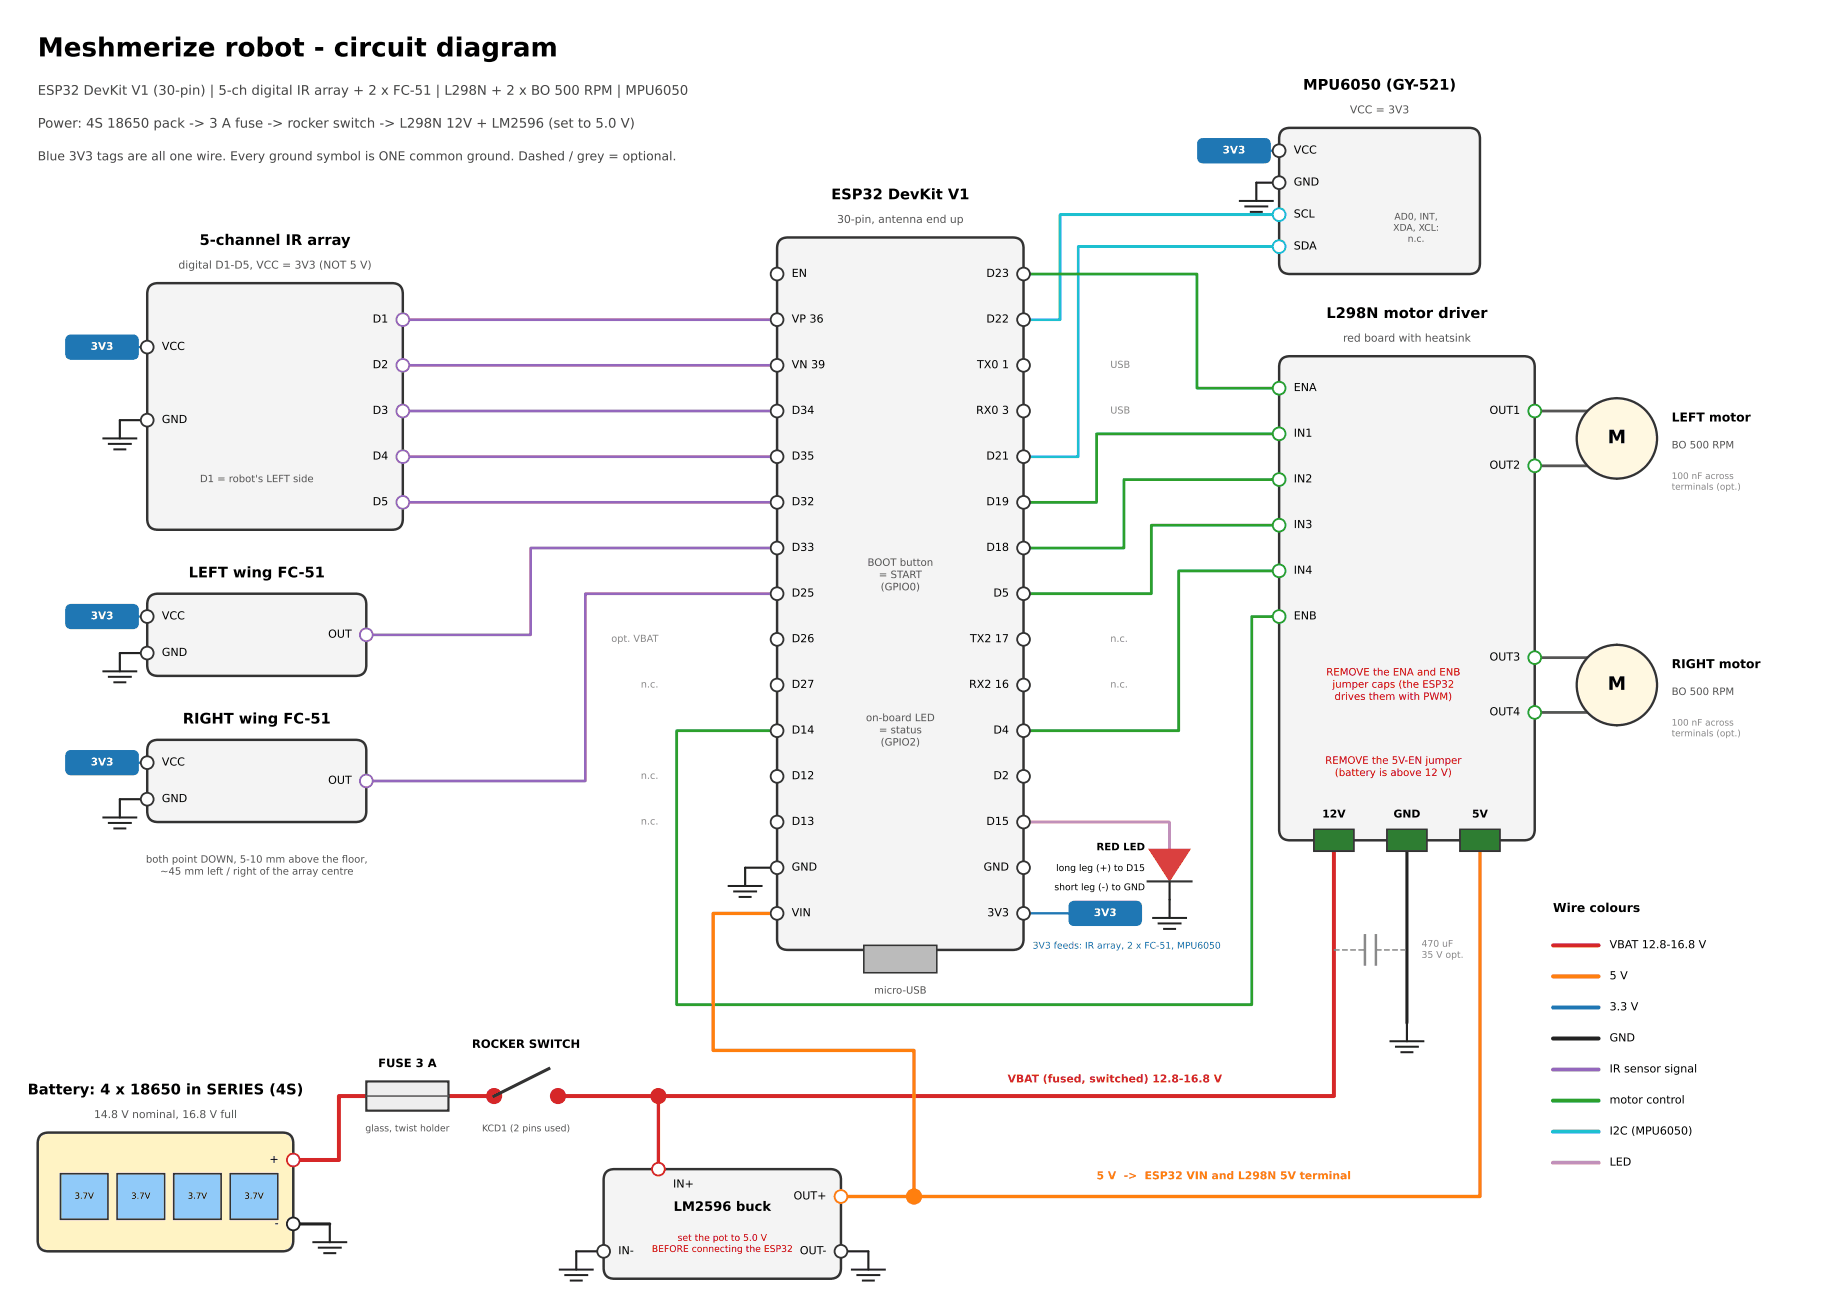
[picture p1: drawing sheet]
<svg xmlns="http://www.w3.org/2000/svg" width="419mm" height="297mm" viewBox="0 0 419 297" stroke-linecap="round" stroke-linejoin="round" font-family="sans-serif">
<path d="M179 54.9l1-.4 .7-.1h51.5a2.23 2.23 0 0 1 2.5 2.5v158.2a2.23 2.23 0 0 1-2.5 2.6h-51.5a2.23 2.23 0 0 1-2.5-2.6v-158.2a2.4 2.4 0 0 1 .8-2z" fill="#f4f4f4" stroke="#333" stroke-width=".56"/>
<path d="M198 216.6h16.8v6.3h-16.8z" fill="#bbb" stroke="#333" stroke-width=".35"/>
<g fill="#f4f4f4" stroke="#333" stroke-width=".56">
<path d="M34.6 65.3l1-.4h.7h53.5a2.23 2.23 0 0 1 2.6 2.5v51.5a2.23 2.23 0 0 1-2.6 2.5h-53.5a2.23 2.23 0 0 1-2.5-2.5v-51.5a2.4 2.4 0 0 1 .8-2.1z"/>
<path d="M34.2 136.9a2.4 2.4 0 0 1 2.1-.9h45.2a2.23 2.23 0 0 1 2.5 2.5v13.9a2.23 2.23 0 0 1-2.5 2.5h-45.2a2.23 2.23 0 0 1-2.5-2.5v-13.9v-.6z"/>
<path d="M34.6 170l.4-.3 1.3-.2h45.2a2.23 2.23 0 0 1 2.5 2.5v13.8a2.23 2.23 0 0 1-2.5 2.6h-45.2a2.23 2.23 0 0 1-2.5-2.6v-13.8a2.4 2.4 0 0 1 .8-2z"/>
<path d="M294.1 29.8l1-.4 .7-.1h41a2.23 2.23 0 0 1 2.5 2.5v28.5a2.23 2.23 0 0 1-2.5 2.5h-41a2.23 2.23 0 0 1-2.5-2.5v-28.5a2.4 2.4 0 0 1 .8-2z"/>
<path d="M294.1 82.1l1-.4 .7-.1h53.6a2.23 2.23 0 0 1 2.5 2.5v105.9a2.23 2.23 0 0 1-2.5 2.5h-53.6a2.23 2.23 0 0 1-2.5-2.5v-105.9a2.4 2.4 0 0 1 .8-2z"/>
</g>
<path d="M9.1 260.3a2.4 2.4 0 0 1 2.1-.8h53.5a2.23 2.23 0 0 1 2.5 2.5v22.2a2.23 2.23 0 0 1-2.5 2.5h-53.5a2.23 2.23 0 0 1-2.6-2.5v-22.2l.1-.6z" fill="#fff3c4" stroke="#333" stroke-width=".56"/>
<path d="M139.2 268.3l.5-.2 1.2-.2h49.4a2.23 2.23 0 0 1 2.5 2.5v20.1a2.23 2.23 0 0 1-2.5 2.5h-49.4a2.23 2.23 0 0 1-2.5-2.5v-20.1a2.4 2.4 0 0 1 .8-2.1z" fill="#f4f4f4" stroke="#333" stroke-width=".56"/>
<path d="M312.9 214.3v6.7M315.4 214.3v6.7" fill="none" stroke="#888" stroke-width=".56"/>
<path d="M356 216.6h10.5" fill="none" stroke="#d62728" stroke-width=".92"/>
<path d="M356 223.7h10.5" fill="none" stroke="#ff7f0e" stroke-width=".92"/>
<path d="M356 230.8h10.5" fill="none" stroke="#1f77b4" stroke-width=".92"/>
<path d="M356 238h10.5" fill="none" stroke="#222" stroke-width=".92"/>
<path d="M356 245.1h10.5" fill="none" stroke="#9467bd" stroke-width=".92"/>
<path d="M356 252.2h10.5" fill="none" stroke="#2ca02c" stroke-width=".92"/>
<path d="M356 259.3h10.5" fill="none" stroke="#17becf" stroke-width=".92"/>
<path d="M356 266.4h10.5" fill="none" stroke="#e377c2" stroke-width=".92"/>
<path d="M291.2 34.5h2.1M31.7 79.5h2.1M31.7 141.3h2.1M31.7 174.8h2.1M234.7 209.3h10.4" fill="none" stroke="#1f77b4" stroke-width=".49"/>
<path d="M293.3 41.9h-5.3v4.1M33.8 96.3h-6.3v4.2M33.8 149.6h-6.3v4.2M33.8 183.1h-6.3v4.2M178.2 198.8h-7.4v4.2M268.1 202v8.3" fill="none" stroke="#222" stroke-width=".49"/>
<g fill="none" stroke="#222" stroke-width=".46">
<path d="M284.3 46h7.5M285.5 47.3h5M286.8 48.6h2.5M23.7 100.5h7.5M25 101.7h5M26.2 103h2.5M23.7 153.8h7.5M25 155.1h5M26.2 156.3h2.5M23.7 187.3h7.5M25 188.6h5M26.2 189.8h2.5"/>
<path d="M167.1 203h7.5M168.3 204.3h5M169.6 205.5h2.5M264.4 210.3h7.5M265.6 211.6h5.1M266.9 212.8h2.5"/>
</g>
<path d="M92.4 73.2h85.8M92.4 83.7h85.8M92.4 94.2h85.8M92.4 104.6h85.8M92.4 115.1h85.8M178.2 125.6h-56.5v19.9h-37.7M178.2 136h-44v42.9h-50.2" fill="none" stroke="#9467bd" stroke-width=".63"/>
<path d="M293.3 49.2h-50.3v24h-8.3M293.3 56.5h-46.1v48.1h-12.5" fill="none" stroke="#17becf" stroke-width=".63"/>
<path d="M234.7 62.8h39.7v26.1h18.9M293.3 99.4h-41.9v15.7h-16.7M293.3 109.9h-35.6v15.7h-23M293.3 120.3h-29.3v15.7h-29.3M293.3 130.8h-23.1v36.6h-35.5M293.3 141.3h-6.3v88.9h-131.9v-62.8h23.1" fill="none" stroke="#2ca02c" stroke-width=".63"/>
<path d="M370.7 91.2v3h-18.8M351.9 106.7h18.8v3M370.7 147.8v2.9h-18.8M351.9 163.2h18.8v3" fill="none" stroke="#555" stroke-width=".63"/>
<path d="M234.7 188.4h33.4v6.2" fill="none" stroke="#e377c2" stroke-width=".63"/>
<g fill="#90caf9" stroke="#333" stroke-width=".35">
<path d="M13.9 268.9h10.9v10.5h-10.9z"/>
<path d="M26.8 268.9h10.9v10.5h-10.9z"/>
<path d="M39.8 268.9h10.9v10.5h-10.9z"/>
<path d="M52.8 268.9h10.9v10.5h-10.9z"/>
</g>
<path d="M305.8 195.1v56h-177.9M84 251.1h-6.3v14.7h-10.5M102.8 251.1h10.5" fill="none" stroke="#d62728" stroke-width=".92"/>
<path d="M322.6 195.1v39.3M67.2 280.4h8.4" fill="none" stroke="#222" stroke-width=".71"/>
<path d="M322.6 234.4v4.2M75.6 280.4v4.2M138.4 286.7h-6.3v4.2M192.8 286.7h6.3v4.2" fill="none" stroke="#222" stroke-width=".49"/>
<path d="M318.8 238.6h7.5M320.1 239.8h5M321.3 241.1h2.5M71.8 284.6h7.6M73.1 285.9h5M74.4 287.1h2.5M128.3 290.9h7.6M129.6 292.2h5M130.9 293.4h2.5M195.3 290.9h7.6M196.6 292.2h5M197.8 293.4h2.5" fill="none" stroke="#222" stroke-width=".46"/>
<path d="M151 251.1v16.8" fill="none" stroke="#d62728" stroke-width=".78"/>
<path d="M339.3 195.1v79.1h-146.5M178.2 209.3h-14.7v31.4h46v33.5" fill="none" stroke="#ff7f0e" stroke-width=".78"/>
<path d="M305.8 217.7h7.1M315.4 217.7h7.2" fill="none" stroke="#888" stroke-width=".35" stroke-dasharray="1.3 .6" stroke-linecap="butt"/>
<g fill="#fff" stroke="#333" stroke-width=".42">
<circle cx="178.2" cy="62.8" r="1.46"/>
<circle cx="178.2" cy="73.2" r="1.46"/>
<circle cx="178.2" cy="83.7" r="1.46"/>
<circle cx="178.2" cy="94.2" r="1.46"/>
<circle cx="178.2" cy="104.6" r="1.46"/>
<circle cx="178.2" cy="115.1" r="1.46"/>
<circle cx="178.2" cy="125.6" r="1.46"/>
<circle cx="178.2" cy="136" r="1.46"/>
<circle cx="178.2" cy="146.5" r="1.46"/>
<circle cx="178.2" cy="157" r="1.46"/>
<circle cx="178.2" cy="167.4" r="1.46"/>
<circle cx="178.2" cy="177.9" r="1.46"/>
<circle cx="178.2" cy="188.4" r="1.46"/>
<circle cx="178.2" cy="198.8" r="1.46"/>
<circle cx="178.2" cy="209.3" r="1.46"/>
<circle cx="234.7" cy="62.8" r="1.46"/>
<circle cx="234.7" cy="73.2" r="1.46"/>
<circle cx="234.7" cy="83.7" r="1.46"/>
<circle cx="234.7" cy="94.2" r="1.46"/>
<circle cx="234.7" cy="104.6" r="1.46"/>
<circle cx="234.7" cy="115.1" r="1.46"/>
<circle cx="234.7" cy="125.6" r="1.46"/>
<circle cx="234.7" cy="136" r="1.46"/>
<circle cx="234.7" cy="146.5" r="1.46"/>
<circle cx="234.7" cy="157" r="1.46"/>
<circle cx="234.7" cy="167.4" r="1.46"/>
<circle cx="234.7" cy="177.9" r="1.46"/>
<circle cx="234.7" cy="188.4" r="1.46"/>
<circle cx="234.7" cy="198.8" r="1.46"/>
<circle cx="234.7" cy="209.3" r="1.46"/>
<circle cx="33.8" cy="79.5" r="1.46"/>
<circle cx="33.8" cy="96.3" r="1.46"/>
</g>
<path d="M15.6 77l.8-.2h14a1.12 1.12 0 0 1 1.3 1.3v2.9a1.12 1.12 0 0 1-1.3 1.2h-14a1.12 1.12 0 0 1-1.3-1.2l.1-3.4z" fill="#1f77b4" stroke="#1f77b4" stroke-width=".35"/>
<g fill="#fff" stroke="#9467bd" stroke-width=".42">
<circle cx="92.4" cy="73.2" r="1.46"/>
<circle cx="92.4" cy="83.7" r="1.46"/>
<circle cx="92.4" cy="94.2" r="1.46"/>
<circle cx="92.4" cy="104.6" r="1.46"/>
<circle cx="92.4" cy="115.1" r="1.46"/>
</g>
<g fill="#fff" stroke="#333" stroke-width=".42">
<circle cx="33.8" cy="141.3" r="1.46"/>
<circle cx="33.8" cy="149.6" r="1.46"/>
</g>
<path d="M15.6 138.7l.8-.2h14a1.12 1.12 0 0 1 1.3 1.3v2.9a1.12 1.12 0 0 1-1.3 1.3h-14a1.12 1.12 0 0 1-1.3-1.3l.1-3.4z" fill="#1f77b4" stroke="#1f77b4" stroke-width=".35"/>
<circle cx="84" cy="145.5" r="1.46" fill="#fff" stroke="#9467bd" stroke-width=".42"/>
<g fill="#fff" stroke="#333" stroke-width=".42">
<circle cx="33.8" cy="174.8" r="1.46"/>
<circle cx="33.8" cy="183.1" r="1.46"/>
</g>
<path d="M15.3 172.5l.3-.3 .8-.2h14a1.12 1.12 0 0 1 1.3 1.3v2.9a1.12 1.12 0 0 1-1.3 1.3h-14a1.12 1.12 0 0 1-1.3-1.3v-2.9z" fill="#1f77b4" stroke="#1f77b4" stroke-width=".35"/>
<circle cx="84" cy="178.9" r="1.46" fill="#fff" stroke="#9467bd" stroke-width=".42"/>
<path d="M245.6 206.8l.8-.2h14a1.12 1.12 0 0 1 1.3 1.2v2.9a1.12 1.12 0 0 1-1.3 1.3h-14a1.12 1.12 0 0 1-1.3-1.3l.1-3.3z" fill="#1f77b4" stroke="#1f77b4" stroke-width=".35"/>
<g fill="#fff" stroke="#333" stroke-width=".42">
<circle cx="293.3" cy="34.5" r="1.46"/>
<circle cx="293.3" cy="41.9" r="1.46"/>
</g>
<g fill="#fff" stroke="#17becf" stroke-width=".42">
<circle cx="293.3" cy="49.2" r="1.46"/>
<circle cx="293.3" cy="56.5" r="1.46"/>
</g>
<path d="M274.8 32.3l.3-.3 .8-.2h14a1.12 1.12 0 0 1 1.3 1.3v2.9a1.12 1.12 0 0 1-1.3 1.3h-14a1.12 1.12 0 0 1-1.3-1.3v-2.9z" fill="#1f77b4" stroke="#1f77b4" stroke-width=".35"/>
<g fill="#fff" stroke="#2ca02c" stroke-width=".42">
<circle cx="293.3" cy="88.9" r="1.46"/>
<circle cx="293.3" cy="99.4" r="1.46"/>
<circle cx="293.3" cy="109.9" r="1.46"/>
<circle cx="293.3" cy="120.3" r="1.46"/>
<circle cx="293.3" cy="130.8" r="1.46"/>
<circle cx="293.3" cy="141.3" r="1.46"/>
<circle cx="351.9" cy="94.2" r="1.46"/>
<circle cx="351.9" cy="106.7" r="1.46"/>
</g>
<circle cx="370.7" cy="100.5" r="9.2" fill="#fff8e1" stroke="#333" stroke-width=".53"/>
<g fill="#fff" stroke="#2ca02c" stroke-width=".42">
<circle cx="351.9" cy="150.7" r="1.46"/>
<circle cx="351.9" cy="163.2" r="1.46"/>
</g>
<circle cx="370.7" cy="157" r="9.2" fill="#fff8e1" stroke="#333" stroke-width=".53"/>
<g fill="#2e7d32" stroke="#333" stroke-width=".35">
<path d="M301.2 190h9.2v5.1h-9.2z"/>
<path d="M318 190h9.2v5.1h-9.2z"/>
<path d="M334.7 190h9.2v5.1h-9.2z"/>
</g>
<path d="M263.5 194.6h9.3l-4.7 7.1z" fill="#e53935" stroke="#e53935" stroke-width=".35"/>
<path d="M263.1 202h10.1" fill="none" stroke="#333" stroke-width=".49"/>
<circle cx="67.2" cy="265.8" r="1.46" fill="#fff" stroke="#d62728" stroke-width=".42"/>
<circle cx="67.2" cy="280.4" r="1.46" fill="#fff" stroke="#222" stroke-width=".42"/>
<path d="M84 247.8h18.8v6.7h-18.8z" fill="#eee" stroke="#333" stroke-width=".49"/>
<circle cx="151" cy="267.9" r="1.46" fill="#fff" stroke="#d62728" stroke-width=".42"/>
<g fill="#fff" stroke="#333" stroke-width=".42">
<circle cx="138.4" cy="286.7" r="1.46"/>
<circle cx="192.8" cy="286.7" r="1.46"/>
</g>
<circle cx="192.8" cy="274.2" r="1.46" fill="#fff" stroke="#ff7f0e" stroke-width=".42"/>
<path d="M84 251.1h18.8" fill="none" stroke="#555" stroke-width=".35"/>
<g fill="#d62728" stroke="#d62728" stroke-width=".35">
<circle cx="113.3" cy="251.1" r="1.67"/>
<circle cx="127.9" cy="251.1" r="1.67"/>
<circle cx="151" cy="251.1" r="1.67"/>
</g>
<path d="M125.8 244.9l-12.5 6.2" fill="none" stroke="#333" stroke-width=".71"/>
<circle cx="209.5" cy="274.2" r="1.67" fill="#ff7f0e" stroke="#ff7f0e" stroke-width=".35"/>
<text font-size="6" x="8.6" y="12.9">Meshmerize robot - circuit diagram</text>
<g font-size="4.2">
<text x="368.6" y="101.6">M</text>
<text x="368.6" y="158.1">M</text>
</g>
<g font-size="3.4">
<text x="298.7" y="20.5">MPU6050 (GY-521)</text>
<text x="190.6" y="45.7">ESP32 DevKit V1</text>
<text x="45.7" y="56.1">5-channel IR array</text>
<text x="304.1" y="72.9">L298N motor driver</text>
<text x="43.2" y="132.3">LEFT wing FC-51</text>
<text x="41.9" y="165.8">RIGHT wing FC-51</text>
<text x="6.3" y="250.8">Battery: 4 x 18650 in SERIES (4S)</text>
</g>
<g font-size="3" fill="#444">
<text x="8.6" y="21.7">ESP32 DevKit V1 (30-pin) | 5-ch digital IR array + 2 x FC-51 | L298N + 2 x BO 500 RPM | MPU6050</text>
<text x="8.6" y="29.3">Power: 4S 18650 pack -&gt; 3 A fuse -&gt; rocker switch -&gt; L298N 12V + LM2596 (set to 5.0 V)</text>
</g>
<text font-size="3" x="154.4" y="277.4">LM2596 buck</text>
<text font-size="2.8" fill="#444" x="8.6" y="36.7">Blue 3V3 tags are all one wire. Every ground symbol is ONE common ground. Dashed / grey = optional.</text>
<g font-size="2.8">
<text x="383.3" y="96.6">LEFT motor</text>
<text x="383.3" y="153.1">RIGHT motor</text>
<text x="356" y="209">Wire colours</text>
</g>
<g font-size="2.6">
<text x="86.7" y="244.5">FUSE 3 A</text>
<text x="108.2" y="240.1">ROCKER SWITCH</text>
</g>
<g font-size="2.5" fill="#555">
<text x="309.5" y="26">VCC = 3V3</text>
<text x="191.9" y="51.1">30-pin, antenna end up</text>
<text x="40.9" y="61.5">digital D1-D5, VCC = 3V3 (NOT 5 V)</text>
<text x="307.9" y="78.3">red board with heatsink</text>
<text x="21.5" y="256.2">14.8 V nominal, 16.8 V full</text>
</g>
<g font-size="2.5">
<text x="296.6" y="35.2">VCC</text>
<text x="296.6" y="42.5">GND</text>
<text x="296.6" y="49.8">SCL</text>
<text x="296.6" y="57.2">SDA</text>
<text x="181.5" y="63.4">EN</text>
<text x="226.1" y="63.4">D23</text>
<text x="85.4" y="73.9">D1</text>
<text x="181.5" y="73.9">VP 36</text>
<text x="226.1" y="73.9">D22</text>
<text x="37.1" y="80.2">VCC</text>
<text x="85.4" y="84.4">D2</text>
<text x="181.5" y="84.4">VN 39</text>
<text x="224" y="84.4">TX0 1</text>
<text x="296.6" y="89.6">ENA</text>
<text x="85.4" y="94.8">D3</text>
<text x="181.5" y="94.8">D34</text>
<text x="223.8" y="94.8">RX0 3</text>
<text x="341.5" y="94.8">OUT1</text>
<text x="37.1" y="96.9">GND</text>
<text x="296.6" y="100.1">IN1</text>
<text x="85.4" y="105.3">D4</text>
<text x="181.5" y="105.3">D35</text>
<text x="226.1" y="105.3">D21</text>
<text x="341.5" y="107.4">OUT2</text>
<text x="296.6" y="110.5">IN2</text>
<text x="85.4" y="115.8">D5</text>
<text x="181.5" y="115.8">D32</text>
<text x="226.1" y="115.8">D19</text>
<text x="296.6" y="121">IN3</text>
<text x="181.5" y="126.2">D33</text>
<text x="226.1" y="126.2">D18</text>
<text x="296.6" y="131.5">IN4</text>
<text x="181.5" y="136.7">D25</text>
<text x="227.7" y="136.7">D5</text>
<text x="37.1" y="141.9">VCC</text>
<text x="296.6" y="141.9">ENB</text>
<text x="75.2" y="146.1">OUT</text>
<text x="181.5" y="147.2">D26</text>
<text x="222.4" y="147.2">TX2 17</text>
<text x="37.1" y="150.3">GND</text>
<text x="341.5" y="151.3">OUT3</text>
<text x="181.5" y="157.6">D27</text>
<text x="222.2" y="157.6">RX2 16</text>
<text x="341.5" y="163.9">OUT4</text>
<text x="181.5" y="168.1">D14</text>
<text x="227.7" y="168.1">D4</text>
<text x="37.1" y="175.4">VCC</text>
<text x="75.2" y="179.6">OUT</text>
<text x="181.5" y="178.5">D12</text>
<text x="227.7" y="178.5">D2</text>
<text x="37.1" y="183.8">GND</text>
<text x="181.5" y="189">D13</text>
<text x="226.1" y="189">D15</text>
<text x="303.1" y="187.3">12V</text>
<text x="319.5" y="187.3">GND</text>
<text x="337.5" y="187.3">5V</text>
<text x="181.5" y="199.5">GND</text>
<text x="225.5" y="199.5">GND</text>
<text x="181.5" y="209.9">VIN</text>
<text x="226.3" y="209.9">3V3</text>
<text x="369" y="217.3">VBAT 12.8-16.8 V</text>
<text x="369" y="224.4">5 V</text>
<text x="369" y="231.5">3.3 V</text>
<text x="369" y="238.6">GND</text>
<text x="369" y="245.7">IR sensor signal</text>
<text x="369" y="252.8">motor control</text>
<text x="369" y="260">I2C (MPU6050)</text>
<text x="61.8" y="266.4">+</text>
<text x="369" y="267.1">LED</text>
<text x="154.3" y="272.1">IN+</text>
<text x="181.9" y="274.8">OUT+</text>
<text x="63" y="281.1">-</text>
<text x="141.7" y="287.4">IN-</text>
<text x="183.4" y="287.4">OUT-</text>
</g>
<text font-size="2.5" fill="#d62728" x="231" y="248">VBAT (fused, switched) 12.8-16.8 V</text>
<text font-size="2.5" fill="#ff7f0e" x="251.4" y="270.2">5 V -&gt; ESP32 VIN and L298N 5V terminal</text>
<g font-size="2.4" fill="#fff">
<text x="280.3" y="35.2">3V3</text>
<text x="20.8" y="80.2">3V3</text>
<text x="20.8" y="141.9">3V3</text>
<text x="20.8" y="175.4">3V3</text>
<text x="250.8" y="209.9">3V3</text>
</g>
<g font-size="2.3" fill="#555">
<text x="383.3" y="102.7">BO 500 RPM</text>
<text x="45.8" y="110.5">D1 = robot's LEFT side</text>
<text x="198.9" y="129.7">BOOT button</text>
<text x="201.5" y="132.5">= START</text>
<text x="201.9" y="135.2">(GPIO0)</text>
<text x="383.3" y="159.2">BO 500 RPM</text>
<text x="198.5" y="165.2">on-board LED</text>
<text x="201.5" y="168">= status</text>
<text x="201.9" y="170.8">(GPIO2)</text>
<text x="33.5" y="197.7">both point DOWN, 5-10 mm above the foor,</text>
<text x="78.4" y="197.7">l</text>
<text x="36.7" y="200.4">~45 mm left / right of the array centre</text>
<text x="200.4" y="227.7">micro-USB</text>
</g>
<g font-size="2.3" fill="#b00">
<text x="304.1" y="154.8">REMOVE the ENA and ENB</text>
<text x="305.5" y="157.6">jumper caps (the ESP32</text>
<text x="306" y="160.4">drives them with PWM)</text>
<text x="303.8" y="175">REMOVE the 5V-EN jumper</text>
<text x="306" y="177.8">(battery is above 12 V)</text>
</g>
<text font-size="2.3" x="251.4" y="194.8">RED LED</text>
<g font-size="2.2" fill="#888">
<text x="254.5" y="84.3">USB</text>
<text x="254.5" y="94.8">USB</text>
<text x="140.1" y="147.1">opt. VBAT</text>
<text x="254.5" y="147.1">n.c.</text>
<text x="146.9" y="157.5">n.c.</text>
<text x="254.5" y="157.5">n.c.</text>
<text x="146.9" y="178.5">n.c.</text>
<text x="146.9" y="188.9">n.c.</text>
</g>
<g font-size="2.1" fill="#555">
<text x="319.4" y="52.9">XDA, XCL:</text>
<text x="319.7" y="50.3">AD0, INT,</text>
<text x="322.7" y="55.4">n.c.</text>
<text x="83.8" y="259.2">glass, twist holder</text>
<text x="110.5" y="259.2">KCD1 (2 pins used)</text>
</g>
<g font-size="2.1">
<text x="241.7" y="204">short leg (-) to GND</text>
<text x="242.1" y="199.6">long leg (+) to D15</text>
</g>
<text font-size="2.1" fill="#1f77b4" x="236.8" y="217.4">3V3 feeds: IR array, 2 x FC-51, MPU6050</text>
<g font-size="2.1" fill="#888">
<text x="325.9" y="216.9">470 uF</text>
<text x="325.9" y="219.5">35 V opt.</text>
</g>
<g font-size="2.1" fill="#b00">
<text x="149.4" y="286.9">BEFORE connecting the ESP32</text>
<text x="155.4" y="284.3">set the pot to 5.0 V</text>
</g>
<g font-size="2" fill="#888">
<text x="383.3" y="109.7">100 nF across</text>
<text x="383.3" y="112.2">terminals (opt.)</text>
<text x="383.3" y="166.3">100 nF across</text>
<text x="383.3" y="168.7">terminals (opt.)</text>
</g>
<g font-size="1.9">
<text x="17.1" y="274.7">3.7V</text>
<text x="30.1" y="274.7">3.7V</text>
<text x="43.1" y="274.7">3.7V</text>
<text x="56" y="274.7">3.7V</text>
</g>
</svg>
